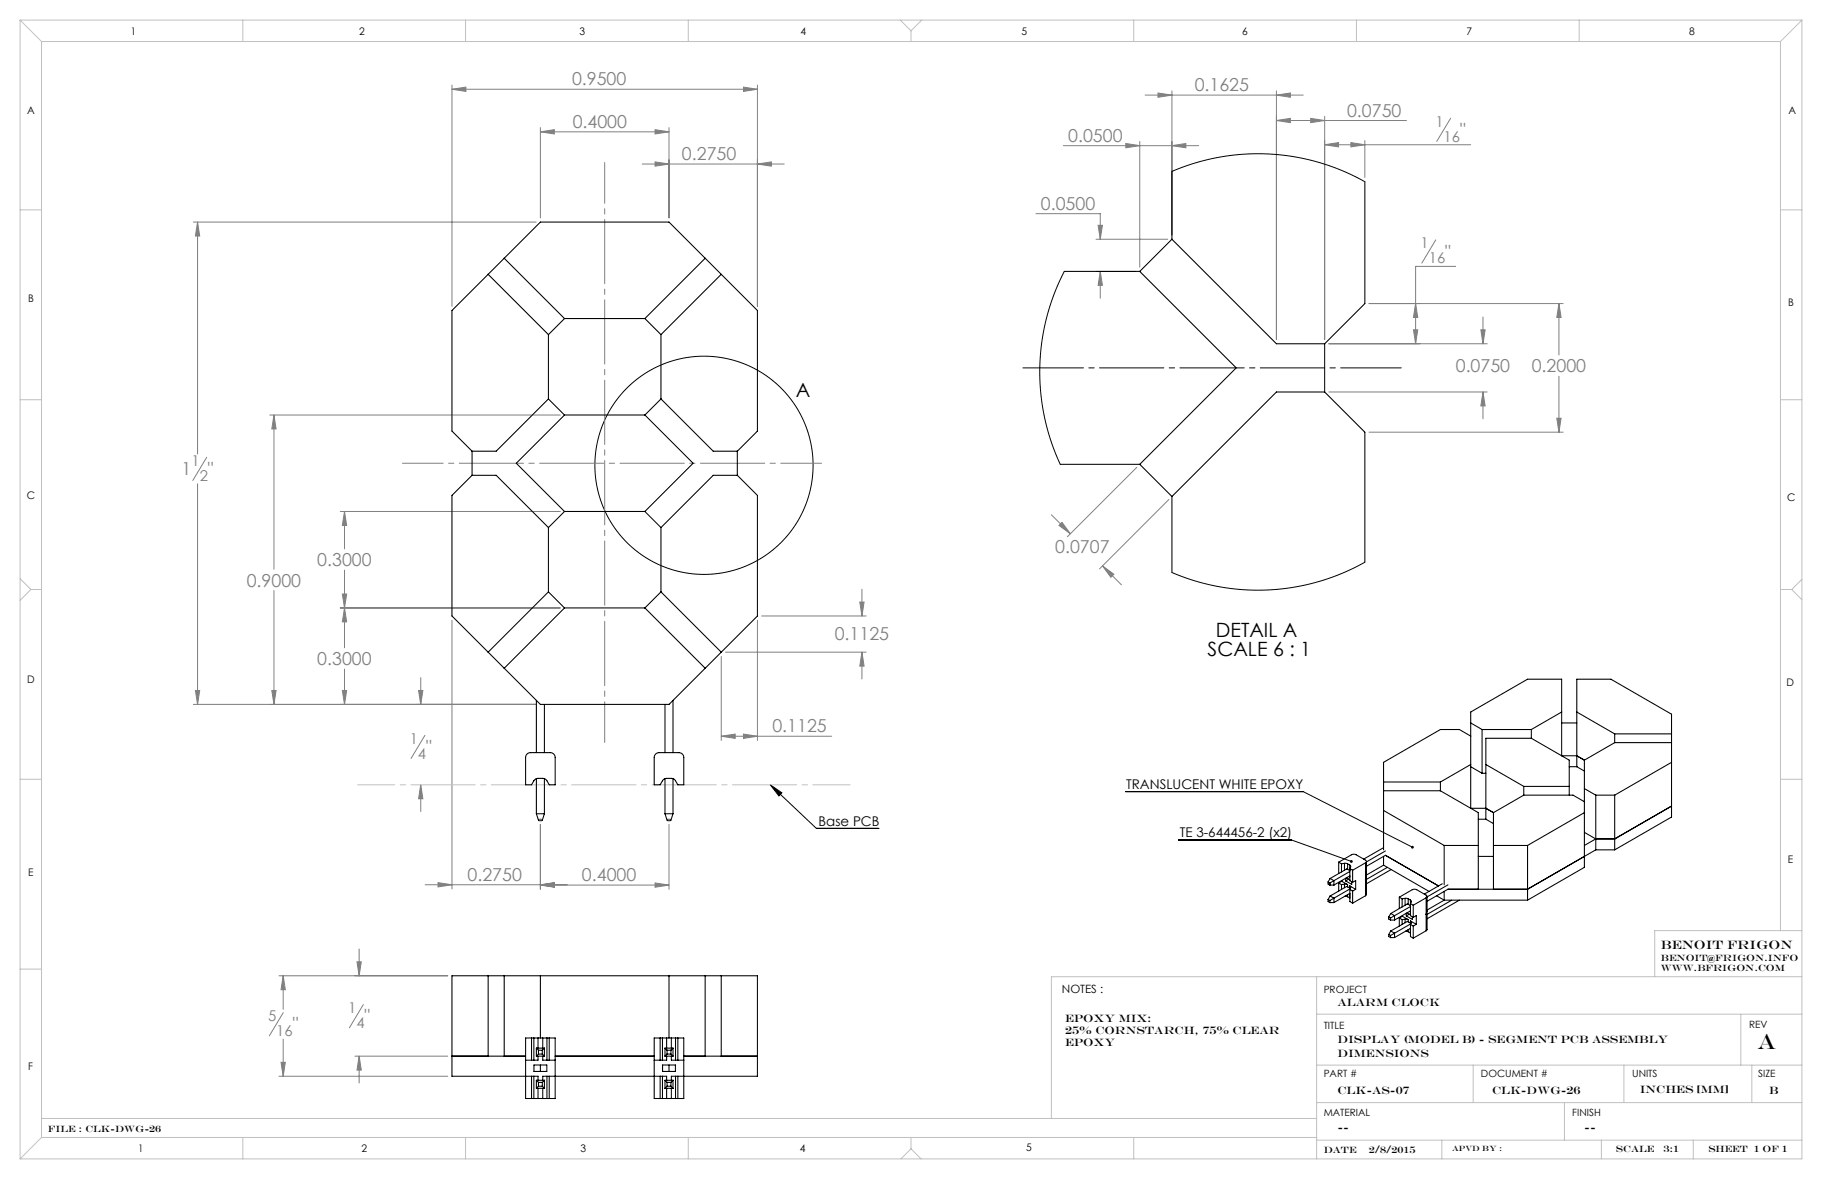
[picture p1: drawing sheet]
<svg xmlns="http://www.w3.org/2000/svg" width="432mm" height="279mm" viewBox="0 0 432 279" stroke-linecap="round" stroke-linejoin="round" font-family="sans-serif">
<g fill="none" stroke="#000" stroke-width=".24">
<path d="M182.5 186l2.8 1.9-.7 .7zM182.5 186l11 10.3h14.7M266.7 187.6h42.1l25.9 13.2M279.3 199.1h26.8l14.2 5"/>
<circle cx="166.8" cy="110.3" r="25.9"/>
</g>
<g fill="none" stroke="#808080" stroke-width=".24">
<path d="M107.1 21.2l3.3-.6v1.1zM107.1 20.2v52.4M107.1 21.2h72.4M128.1 31.2l3.3-.5v1zM128.1 30.2v21.4M128.1 31.2h30.4M152.2 38.9h33.7M155.2 30.7l3.3 .5-3.3 .5zM155.2 38.4l3.3 .5-3.3 .5zM158.5 30.2v21.4M176.2 20.6l3.3 .6-3.3 .5zM179.5 38.9l3.3-.5v1z"/>
<path d="M179.5 20.2v52.4M252 34.5h32.1M266.8 34l3.3 .5-3.3 .5zM270.1 33.5v29.8M271.4 22.5h37.5M274.4 22l3.3 .5-3.3 .6zM277.7 21.5v34.2M277.7 34.5l3.3-.5v1zM302.5 28.6l3.3-.5v1zM302.5 22.5l3.3-.5v1.1zM302.5 21.5v59M302.5 28.6h30.8"/>
<path d="M310.6 28.1l3.3 .5-3.3 .5zM313.9 27.6v52.9M313.9 34.3h34.6M313.9 34.3l3.3-.5v1zM320.2 33.8l3.3 .5-3.3 .5zM323.5 33.3v8.8M343.8 28l-3.3 5.5M45.8 52.6h81.3M46.8 52.6l.5 3.3h-1zM46.8 52.6v55M245.5 50.6h15.3v6.1M259.8 56.7h16.9"/>
<path d="M260.2 53.4h1.1l-.5 3.3zM340.3 56.9l-3.3 5.5M259.8 64.3h9.3M260.8 64.3v6.4M260.8 64.3l.5 3.3h-1.1zM324.5 71.9h46M335 78.2h1l-.5 3.3zM335.5 71.9l.5 3.3h-1zM345 63.1h-9.5v18.4M350.9 78.2h1.1l-.5 3.3zM351.5 75.1v6.4M369.5 71.9l.5 3.3h-1.1z"/>
<path d="M369.5 71.9v12.2M63.9 98.4h68.9M64.9 98.4l.5 3.3h-1zM64.9 98.4v36.5M314.9 92.9h37.6M314.9 81.5h37.6M351.5 92.9l.5 3.3h-1.1zM351.5 92.9v6.3M368.9 99.1h1.1l-.5 3.3zM369.5 89.2v13.2M46.8 114.6v52.3M49 108.4l-3.3 5.5"/>
<path d="M269.4 110.7l-16.4 16.5M277 118.4l-16.4 16.4M324.5 102.4h46M64.9 139.9v27M80.6 121.2h52.2M81.6 121.2l.6 3.3h-1.1zM81.6 121.2v8.9M81.6 135.1v18.4M204.3 139.6v6.4M249.2 122l4.5 4.5M251 124.5l.7-.7 2 2.7zM261.3 134.1l2.7 2-.7 .7z"/>
<path d="M261.3 134.1l4.5 4.5M80.6 144.1h52.2M81.1 140.8h1.1l-.6 3.3zM81.6 144.1l.6 3.3h-1.1zM81.6 158.6v8.3M107.1 147v63.7M170.9 155.5v20M171.9 154.5h33.4M179.5 147v28.5M180.5 146h24.8M203.8 142.7h1l-.5 3.3zM204.3 154.5l.5 3.4h-1z"/>
<path d="M204.3 154.5v6.4M45.8 166.9h81.3M46.3 163.6h1l-.5 3.3zM64.4 163.6h1l-.5 3.3zM81.1 163.6h1.1l-.6 3.3zM99.2 163.6h1l-.5 3.3zM99.7 160.6v6.3M100.7 174.3l-3.3 5.5M170.9 174.5l3.3-.5v1zM170.9 174.5h26.2M176.2 174l3.3 .5-3.3 .5zM99.7 186l.5 3.3h-1z"/>
<path d="M99.7 186v6.3M128.1 195.4v15.3M158.5 195.4v15.3M100.8 209.7h33.6M103.8 209.2l3.3 .5-3.3 .5zM128.1 209.7l3.3-.5v1.1zM128.1 209.7l3.3-.5v1zM128.1 209.7h30.4M155.2 209.2l3.3 .5-3.3 .6zM66.1 231.2h40M67.1 231.2l.5 3.3h-1zM67.1 231.2v8"/>
<path d="M67.1 240l-3.3 5.5M84.6 227.9h1l-.5 3.3zM85.1 224.9v6.3M86.1 238.1l-3.3 5.5M66.1 255.1h40M66.6 251.8h1l-.5 3.3zM67.1 246.3v8.8M84.1 250.3h22M85.1 250.3l.5 3.3h-1zM85.1 250.3v6.3"/>
</g>
<g fill="none" stroke="#c0c0c0" stroke-width=".24">
<path d="M4.8 4.8l5 5M4.8 4.8h422.2M4.8 4.8v269.8M9.8 9.8h412.2M9.8 9.8v259.8M57.5 4.8v5M110.3 4.8v5M163.1 4.8v5M213.4 4.8l2.5 2.5M215.9 7.3v2.5M218.4 4.8l-2.5 2.5M268.7 4.8v5"/>
<path d="M321.5 4.8v5M374.3 4.8v5M422 9.8v210.7M427 4.8l-5 5M427 4.8v269.8h-422.2M4.8 49.7h5M422 49.7h5M4.8 94.7h5M422 94.7h5M4.8 137.1l2.5 2.6M7.3 139.7l-2.5 2.6M7.3 139.7h2.5"/>
<path d="M422 139.7h2.6M424.6 139.7l2.4 2.4M427 137.3l-2.4 2.4M4.8 184.7h5M127.6 194.4h1M127.7 194l.7 .7M128.1 193.9v1M128.4 194l-.7 .7M158 194.4h1M158.2 194l.7 .7M158.5 193.9v1M158.9 194l-.7 .7"/>
<path d="M422 184.7h5M4.8 229.7h5M312 231.5v43.1M427 231.5h-177.8v33.6M427 220.5h-34.8v11M312 240.3h115M312 252.4h115M349.1 252.4v8.9M384.9 252.4v8.9M412.6 240.3v12.1M415.2 252.4v8.9M9.8 265.1h302.2"/>
<path d="M9.8 269.6l-5 5M9.8 269.6h302.2M57.5 269.6v5M110.3 269.6v5M163.1 269.6v5M215.9 272.2l-2.4 2.4M215.9 272.2l2.4 2.4M215.9 269.6v2.6M268.7 269.6v5M312 270.2h115M312 261.3h115M341.7 270.2v4.4"/>
<path d="M370.8 261.3v8.9M379.5 270.2v4.4M401.3 270.2v4.4"/>
</g>
<path d="M242.4 87.2h89.7" fill="none" stroke="#000" stroke-width=".24" stroke-dasharray="15.2 1.3 1.3 1.3" stroke-dashoffset=".9"/>
<path d="M95.4 109.8h99.3M143.3 176v-137.5" fill="none" stroke="#808080" stroke-width=".24" stroke-dasharray="15.2 1.3 1.3 1.3" stroke-dashoffset="5.6"/>
<path d="M84.7 186h116.8" fill="none" stroke="#c0c0c0" stroke-width=".24" stroke-dasharray="15.2 1.3 1.3 1.3" stroke-dashoffset="6.4"/>
<path d="M182.5 186l2.8 1.9-.7 .7zM334.5 200.5v.5l.4 .1 .1-.2-.3-.1 .3 .1v-.3l-.3-.2zM320 203.9v.5h.5l.1-.1-.3-.2 .3 .2-.1-.4-.2-.1z" fill="#000"/>
<g fill="#808080">
<path d="M99.2 163.6h1l-.5 3.3zM99.7 186l.5 3.3h-1zM128.1 209.7l3.3-.5v1.1zM155.2 209.2l3.3 .5-3.3 .6zM128.1 209.7l3.3-.5v1zM103.8 209.2l3.3 .5-3.3 .5z"/>
<path d="M46.3 163.6h1l-.5 3.3zM46.8 52.6l.5 3.3h-1zM107.1 21.2l3.3-.6v1.1zM176.2 20.6l3.3 .6-3.3 .5zM81.6 144.1l.6 3.3h-1.1zM81.1 163.6h1.1l-.6 3.3zM81.1 140.8h1.1l-.6 3.3zM81.6 121.2l.6 3.3h-1.1zM155.2 30.7l3.3 .5-3.3 .5zM128.1 31.2l3.3-.5v1zM179.5 38.9l3.3-.5v1zM155.2 38.4l3.3 .5-3.3 .5zM176.2 174l3.3 .5-3.3 .5zM170.9 174.5l3.3-.5v1zM204.3 154.5l.5 3.4h-1zM203.8 142.7h1l-.5 3.3zM64.4 163.6h1l-.5 3.3zM64.9 98.4l.5 3.3h-1zM85.1 250.3l.5 3.3h-1zM84.6 227.9h1l-.5 3.3zM66.6 251.8h1l-.5 3.3zM67.1 231.2l.5 3.3h-1zM351.5 92.9l.5 3.3h-1.1zM350.9 78.2h1.1l-.5 3.3zM310.6 28.1l3.3 .5-3.3 .5zM302.5 28.6l3.3-.5v1zM302.5 22.5l3.3-.5v1.1zM274.4 22l3.3 .5-3.3 .6zM266.8 34l3.3 .5-3.3 .5zM277.7 34.5l3.3-.5v1zM369.5 71.9l.5 3.3h-1.1zM368.9 99.1h1.1l-.5 3.3zM313.9 34.3l3.3-.5v1zM320.2 33.8l3.3 .5-3.3 .5zM260.2 53.4h1.1l-.5 3.3zM260.8 64.3l.5 3.3h-1.1zM335 78.2h1l-.5 3.3zM335.5 71.9l.5 3.3h-1zM251 124.5l.7-.7 2 2.7zM261.3 134.1l2.7 2-.7 .7z"/>
</g>
<g fill="none" stroke="#000" stroke-width=".25">
<path d="M277.7 40.6v16.1M277.7 56.7l24.8 24.8h11.4M277.7 56.7l-7.6 7.6M323.5 43.1v28.8l-9.6 9.6M115.7 65l14.3 14.3M119.5 61.2l14.3 14.3M130 79.3v15.2M133.8 75.5h19M133.8 75.5l-3.8 3.8M152.8 75.5l3.8 3.8M156.6 79.3v15.2M167.1 61.2l-14.3 14.3"/>
<path d="M170.9 65l-14.3 14.3M252.2 64.3h17.9M270.1 64.3l22.9 22.9-22.9 22.8M130 94.5l-12.4 12.4h-5.7M130 94.5l3.8 3.9M133.8 98.4h19M133.8 98.4l-11.4 11.4 11.4 11.4M152.8 98.4l11.5 11.4-11.5 11.4M156.6 94.5l12.4 12.4h5.7M156.6 94.5l-3.8 3.9M313.9 92.9l9.6 9.5v30.8M313.9 92.9h-11.4l-24.8 24.8"/>
<path d="M313.9 81.5v11.4M111.9 106.9l-4.8-4.7v-28.6l21-21h30.4l21 21v28.6l-4.8 4.7M111.9 112.6l-4.8 4.8v28.6l12.4 12.4M111.9 112.6h5.7l12.4 12.4M111.9 106.9v5.7M174.7 112.6l4.8 4.8v28.6l-12.4 12.4M174.7 112.6h-5.7l-12.4 12.4M174.7 106.9v5.7M251.3 110h18.8M270.1 110l7.6 7.7M277.7 117.7v18M130 125v15.3"/>
<path d="M133.8 121.2h19M133.8 121.2l-3.8 3.8M152.8 121.2l3.8 3.8M156.6 125v15.3M119.5 158.4l8.6 8.5h30.4l8.6-8.5M130 140.3l-14.3 14.2M130 140.3l3.8 3.8M133.8 144.1l-14.3 14.3M133.8 144.1h19M152.8 144.1l14.3 14.3M156.6 140.3l14.3 14.2M156.6 140.3l-3.8 3.8"/>
<path d="M124.9 178.7l.8-.3h4.7a1.14 1.14 0 0 1 1.2 1.1v6.5h-1.4l-.8-1.2-.8-.3-1.7 .1-.9 1.4h-1.4v-6.5zM127.1 166v12.4M129 166.9v11.5M155.4 178.7l.8-.3h4.7a1.14 1.14 0 0 1 1.2 1.1v6.5h-1.5l-.7-1.2-.8-.3-1.7 .1-1 1.4h-1.4v-6.5zM157.6 166.9v11.5M159.5 166v12.4M348.5 174.4l-2.6-1.5h-4.5l-13.5 7.8v20.7M348.5 171.3l2.7 1.6M351.2 172.9h11.7M351.2 172.9v10.4M362.9 172.9v2.1M362.9 175l9 5.1v8.3"/>
<path d="M362.9 175h-10.8v19.1M370.1 168.7l-7.2 4.2M370.1 171.3h3.6M373.7 168.7l9 5.2M382.7 173.9h13.4M382.7 173.9v2.1M382.7 176h13.4M382.7 176l-7.2 4.1M127.1 192.8h1.9M127.1 192.8l.5 1.6h.9l.5-1.6M127.1 184.5v8.3M129 184.5v8.3"/>
<path d="M157.6 192.8h1.9M157.6 192.8l.5 1.6h.9l.5-1.6M157.6 184.5v8.3M159.5 184.5v8.3M327.9 192.1l14.4 8.3M327.9 187.4h13.5M327.9 185.3h13.5M341.4 187.4l8.9 5.2v18.1M341.4 185.3v2.1M348.5 181.7l2.7 1.6M348.5 181.2l-7.1 4.1M350.3 194.1h1.8"/>
<path d="M351.2 183.3h.9M352.1 181.2l9 5.2M352.1 194.1l1.8 1.1M353.9 192.6v18.1M361.1 188.4l-7.2 4.2M361.1 188.4h11.7l2.7 1.6M361.1 186.4v2M361.1 186.4h10.8M371.9 181.7h1.8M373.7 181.7v-20.7h8.1l14.3 8.3v24.3l-13.4 7.8M373.7 181.7l1.8 1M375.5 180.1l-1.8-1h-3.6v-18.1h-8.1l-13.5 7.7v22.8h3.6l1.8 1.1"/>
<path d="M375.5 186.9l2.7 1.5M375.5 197.2l2.7 1.6M375.5 180.1v25.4l-13.5 7.8M375.5 192.6l-13.5 7.8M378.2 188.4h4.5M378.2 188.4v13M378.2 198.8l-2.7 1.6M382.7 188.4v13M396.1 180.7l-13.4 7.7M396.1 191l-13.4 7.8h-4.5M314.7 209l.5 .3M314.7 209v.5l.5 .3"/>
<path d="M314.7 213.2v.5l.5 .2M314.7 213.2l.5 .2M315.2 209.3v.5M315.2 213.4v.5M315.2 208.2l.9 .5M315.2 208.2l-.5 .8M315.2 212.3l.9 .6M315.2 212.3l-.5 .9M316.1 208.7l-.9 .6M316.1 208.7v1M316.1 212.9v1M316.1 209.7l-.9 .1"/>
<path d="M316.1 212.9l-.9 .5M316.1 213.9h-.9M317.3 204.3l3.4-1.9 .7 .2 2.2 1.2a.33 .33 0 0 1 .2 .4 .33 .33 0 0 1-.2 .3M317.3 204.3l.6 .4M317.3 204.3v2.7M317.3 209.3v1.9M317.3 209.3l.6 .3M317.9 204.7v1.9M317.9 209.6v1.2M318 208.8l1.4 .8M318 208.7v.1M318 208.8l-.7 .5"/>
<path d="M318.6 204.6l.8 .1M318.6 209.5l.8 .1M318.6 204.6l-.7 .1M318.6 209.5l-.7 .1M318.6 204.6v1.6M318.6 209.5v.9M318.7 212.4l.7 .1M318.9 208.1v.7M318.9 208.8l1.4 .8v-.6M319.1 208l.8 .5M319.4 206l-.3-.1-3.9 2.3M319.4 210.2l-.3-.1-3.9 2.2"/>
<path d="M319.4 206l.5 .3M319.4 204.7l.5 .3M319.4 204.7v1.3M319.4 209.6v.6M319.4 212v.5M319.4 210.2l.5 .3M319.4 212.5l.5 .3M319.6 208.3l-.7 .5M319.9 205l.2 .3-.2 .5 .7 .4M319.9 210.5l.1 .1M319.9 209.9l.2 .4-.2 .5M319.9 205v3.7l.7 .4"/>
<path d="M319.9 209.9v.6M319.9 209.9l1.4 .8M319.9 207.6l-3.8 2.1M319.9 206.5l-3.8 2.2M319.9 210.8v2.9l.7 .3M319.9 211.7l-3.8 2.2M319.9 210.8l.7 .4M320 210.6l-3.9 2.3M320.6 206.2v2.9M320.6 211.2v2.8M320.6 209.1l.7-.4v2M321.3 210.7l-.7 .5"/>
<path d="M323.6 204.5l-3 1.7M323.6 204.5v7.8M323.6 212.3l-3 1.7M323.8 204.2v3.6l-.2 .6h.2l-.1-.2M323.8 205.3l4.5-2.6 12.6 7.3M327.9 205l-4.1 2.4M327.9 200.9l-4.7 2.7M327.9 203v2M327.9 205l10.8 6.2M328.3 201.7l-4.5 2.6M328.8 205.5l-5 2.9v3.6l-.2 .3M329.1 217.3l.4 .3"/>
<path d="M329.1 217.3v.5l.4 .2M329.5 217.6v.4M329.6 216.5l.9 .5v1M329.6 216.5l-.5 .8M329.7 206.1l-5.9 3.3M330.5 218h-1M331.6 212.6l3.5-1.9 .7 .2 2.2 1.2a.33 .33 0 0 1 .2 .3 .33 .33 0 0 1-.2 .4M331.6 217.6l.7 .3M331.6 212.6l.7 .4M331.6 212.6v2.7M331.6 217.6v1.9M332.3 213v1.9"/>
<path d="M332.3 217.9v1.2M332.3 217.1l1.4 .8M332.3 217v.1M332.3 217.1l-.7 .5M333 212.9l.7 .1M333 217.8l.7 .1M333 212.9l-.7 .1M333 217.8l-.7 .1M333 212.9v1.6M333 217.8v.9M333.3 217.1l1.4 .8v-.6M333.3 216.4v.7"/>
<path d="M333.5 216.3l.8 .5M333.7 214.3l-.2-.1-3.9 2.3M333.7 218.5l-.2-.1-3.9 2.2M333.7 213l.6 .3M333.7 218.5l.6 .3M333.7 214.3l.6 .3M333.7 213v1.3M333.7 217.9v.6M334 216.6l-.7 .5M334.3 213.3l.2 .3-.2 .5 .6 .4M334.3 218.8h.1M334.3 218.2l.2 .4-.2 .5"/>
<path d="M334.3 213.3v3.7l.6 .4M334.3 218.2v.6M334.3 218.2l1.4 .8M334.3 219.1v2.8l.6 .4M334.3 219.1l.6 .4M334.3 214.8l-4.8 2.8M334.3 215.9l-3.8 2.1M334.3 218.9l-4.8 2.8M334.9 214.5v2.9M334.9 219.5v2.8M334.9 217.4l.8-.4v2M335.7 219l-.8 .5"/>
<path d="M338 212.8l-3.1 1.7M338 212.8v7.8M338.2 212.4v3.6l-.2 .7h.2l-.1-.2M340.5 212.3l1.8 1M341.8 209.4l-4.2 2.5M342.3 213.3l-4.1 2.4M342.3 200.4h8M342.3 200.4v9.3M342.3 211.2v2.1M342.3 213.3h19.7M343.2 209.7l-5 2.8M344.1 213.3l-5.9 3.3v3.7l-.2 .3"/>
<path d="M345.9 213.3l-7.7 4.4M350.3 203h3.6M353.9 200.4h8.1M362 200.4v12.9M378.2 201.4l-16.2 9.3h-18.8l-5 2.9M378.2 201.4h4.5M115.7 231.2v19.1M119.5 231.2v19.1M128.1 231.2v14.8M158.5 231.2v14.8M167.1 231.2v19.1M170.9 231.2v19.1"/>
<path d="M329.1 221.4l.4 .3M329.1 221.4v.5l.4 .3M329.5 221.7v.5M329.6 220.6l.9 .5v1.1M329.6 220.6l-.5 .8M330.5 222.2h-1M333.1 220.7l.6 .1M333.7 220.3v.5M333.7 220.8l.6 .3M334.3 220l-3.8 2.2M338 220.6l-3.1 1.7M107.1 250.3h17.5"/>
<path d="M124.6 251.2h1.9M126 246v5.2M126 255.1v5.2M126.5 255.1h1v.9M126.5 246h1M126.5 246h-1.9v14.3h1.9M126.5 255.1h-19.4v-23.9h72.4v23.9h-19.4M126.5 246v5.2M126.5 255.1v5.2M126.5 252.4h3.1v1.5h-3.1zM127.1 248.4v1.9M127.1 256v1.9"/>
<path d="M127.1 257.9h1.9M127.1 256l.5 .5M127.1 248.4l.5 .5M127.1 250.3h1.9M127.1 256h1.9M127.1 248.4h1.9M127.5 250.3v.9h-1M127.5 246h1.1M127.5 246v2.4M127.5 257.9v2.4M127.6 257.4l-.5 .5M127.6 257.4h.9"/>
<path d="M127.6 256.5h.9M127.6 248.9v.9M127.6 256.5v.9M127.6 248.9h.9M127.6 249.8h.9M127.6 249.8l-.5 .5M128.1 252.4v1.5M128.5 257.4l.5 .5M128.5 248.9v.9M128.5 256.5v.9M128.5 249.8l.5 .5M128.6 246h1"/>
<path d="M128.6 250.3v.9h1M128.6 246v2.4M128.6 257.9v2.4M129 248.4v1.9M129 256v1.9M129 256l-.5 .5M129 248.4l-.5 .5M129.6 255.1h-1v.9M129.6 246h2v14.3h-2M129.6 255.1h27.4M129.6 246v5.2M129.6 255.1v5.2"/>
<path d="M129.6 251.2h2M130.2 246v5.2M130.2 255.1v5.2M131.6 250.3h23.4M155 251.2h2M156.4 246v5.2M156.4 255.1v5.2M157 246h1M157 255.1h1v.9M157 246h-2v14.3h2M157 246v5.2M157 255.1v5.2"/>
<path d="M157 252.4h3.1v1.5h-3.1zM157.6 248.4v1.9M157.6 256v1.9M157.6 257.9h1.9M157.6 250.3h1.9M157.6 256h1.9M157.6 248.4h1.9M157.6 248.4l.5 .5M157.6 256l.5 .5M158 250.3v.9h-1M158 246h1.1M158 246v2.4"/>
<path d="M158 257.9v2.4M158.1 257.4h.9M158.1 256.5h.9M158.1 248.9h.9M158.1 249.8h.9M158.1 248.9v.9M158.1 256.5v.9M158.1 249.8l-.5 .5M158.1 257.4l-.5 .5M158.5 252.4v1.5M159 248.9v.9M159 256.5v.9"/>
<path d="M159 249.8l.5 .5M159 257.4l.5 .5M159.1 246h1M159.1 250.3v.9h1M159.1 246v2.4M159.1 257.9v2.4M159.5 248.4v1.9M159.5 256v1.9M159.5 248.4l-.5 .5M159.5 256l-.5 .5M160.1 255.1h-1v.9M160.1 246h2v14.3h-2"/>
<path d="M160.1 251.2h2M160.1 246v5.2M160.1 255.1v5.2M160.6 246v5.2M160.6 255.1v5.2M162.1 250.3h17.4M126.5 260.3h1M127.5 260.3h1.1M128.6 260.3h1M157 260.3h1M158 260.3h1.1M159.1 260.3h1"/>
</g>
<path d="M277.7 40.6l5.5-2 5.9-1.4 5.9-.7h6l5.9 .7 5.9 1.3 5.3 1.9 5.4 2.7M252.2 64.3l-2.4 5.5-1.8 5.7-1.1 5.5-.5 6 .2 6 .9 5.9 1.6 5.8 2.2 5.3M323.5 133.2l-5.3 2.6-5.6 2-5.9 1.3-5.9 .7h-6l-5.6-.7-5.8-1.4-5.7-2" fill="none" stroke="#000" stroke-width=".24"/>
<text font-size="5.1" x="416.5" y="248.6">A</text>
<g font-size="4.7">
<text x="188.6" y="94">A</text>
<text x="286.2" y="155.5">SCALE 6 : 1</text>
<text x="288.1" y="151">DETAIL A</text>
</g>
<g font-size="4.2" fill="#808080">
<text x="135.6" y="20.2">0.9500</text>
<text x="283.1" y="21.6">0.1625</text>
<text x="319.2" y="27.6">0.0750</text>
<text x="135.7" y="30.3">0.4000</text>
<text x="253.2" y="33.6">0.0500</text>
<text x="346" y="32.2">&quot;</text>
<text x="161.6" y="38">0.2750</text>
<text x="246.7" y="49.7">0.0500</text>
<text x="342.5" y="61">&quot;</text>
<text x="345" y="88.2">0.0750</text>
<text x="363" y="88.2">0.2000</text>
<text x="43" y="112.6">1</text>
<text x="49.3" y="112.6">&quot;</text>
<text x="250.1" y="131">0.0707</text>
<text x="75.2" y="134.2">0.3000</text>
<text x="58.5" y="139">0.9000</text>
<text x="197.8" y="151.6">0.1125</text>
<text x="75.2" y="157.6">0.3000</text>
<text x="183.1" y="173.6">0.1125</text>
<text x="101" y="178.4">&quot;</text>
<text x="110.8" y="208.8">0.2750</text>
<text x="137.9" y="208.8">0.4000</text>
<text x="69.4" y="244.2">&quot;</text>
<text x="86.4" y="242.2">&quot;</text>
</g>
<g font-size="3.5" fill="#808080">
<text x="340.2" y="30">1</text>
<text x="342.1" y="33.5">16</text>
<text x="336.7" y="58.8">1</text>
<text x="338.6" y="62.4">16</text>
<text x="45.4" y="110.4">1</text>
<text x="47.3" y="113.9">2</text>
<text x="97.1" y="176.2">1</text>
<text x="99.1" y="179.8">4</text>
<text x="63.5" y="242">5</text>
<text x="65.5" y="245.5">16</text>
<text x="82.5" y="240">1</text>
<text x="84.5" y="243.6">4</text>
</g>
<g font-size="3.2">
<text x="266.9" y="187">TRANSLUCENT WHITE EPOXY</text>
<text x="194" y="195.7">Base PCB</text>
<text x="279.6" y="198.3">TE 3-644456-2 (x2)</text>
</g>
<text font-size="2.9" x="393.6" y="225">BENOIT FRIGON</text>
<text font-size="2.7" x="251.7" y="235.2">NOTES :</text>
<g font-size="2.6">
<text x="317" y="238.3">Alarm Clock</text>
<text x="252.5" y="242.3">EPOXY MIX:</text>
<text x="252.5" y="245.1">25% CORNSTARCH, 75% CLEAR</text>
<text x="252.5" y="247.9">EPOXY</text>
<text x="317" y="247.1">Display (model B) - Segment PCB Assembly</text>
<text x="317" y="250.4">Dimensions</text>
<text x="317" y="259.3">CLK-AS-07</text>
<text x="353.6" y="259.3">CLK-DWG-26</text>
<text x="388.6" y="259.1">INCHES [MM]</text>
<text x="419.3" y="259.2">B</text>
<text x="317" y="267.9">--</text>
<text x="375.5" y="267.9">--</text>
</g>
<g font-size="2.5">
<text x="31" y="8.2">1</text>
<text x="85.1" y="8.2">2</text>
<text x="137.3" y="8.2">3</text>
<text x="189.7" y="8.2">4</text>
<text x="242.1" y="8.2">5</text>
<text x="294.4" y="8.2">6</text>
<text x="347.6" y="8.2">7</text>
<text x="400.3" y="8.2">8</text>
<text x="6.4" y="27">A</text>
<text x="423.8" y="27">A</text>
<text x="6.7" y="71.5">B</text>
<text x="423.8" y="72.5">B</text>
<text x="6.4" y="118.4">C</text>
<text x="423.5" y="118.6">C</text>
<text x="6.5" y="161.8">D</text>
<text x="423.4" y="162.7">D</text>
<text x="6.7" y="207.6">E</text>
<text x="423.7" y="204.6">E</text>
<text x="6.7" y="253.5">F</text>
<text x="32.7" y="273">1</text>
<text x="85.7" y="273">2</text>
<text x="137.6" y="273">3</text>
<text x="189.5" y="273">4</text>
<text x="243.2" y="272.9">5</text>
</g>
<g font-size="2.4">
<text x="313.7" y="235.2">PROJECT</text>
<text x="313.7" y="243.7">TITLE</text>
<text x="414.5" y="243.6">REV</text>
<text x="313.7" y="255.3">PART #</text>
<text x="351" y="255.3">DOCUMENT #</text>
<text x="386.8" y="255.3">UNITS</text>
<text x="416.7" y="255.3">SIZE</text>
<text x="313.7" y="264.6">MATERIAL</text>
<text x="372.6" y="264.6">FINISH</text>
</g>
<g font-size="2.2">
<text x="393.6" y="227.7">benoit@frigon.info</text>
<text x="393.6" y="230.2">www.bfrigon.com</text>
<text x="11.4" y="268.3">File : clk-dwg-26</text>
<text x="313.7" y="273.2">DATE</text>
<text x="324.4" y="273.2">2/8/2015</text>
<text x="383" y="273">SCALE</text>
<text x="394.2" y="273">3:1</text>
<text x="404.9" y="273">SHEET 1 OF 1</text>
</g>
<text font-size="1.8" x="344.1" y="272.8">APVD BY :</text>
</svg>
